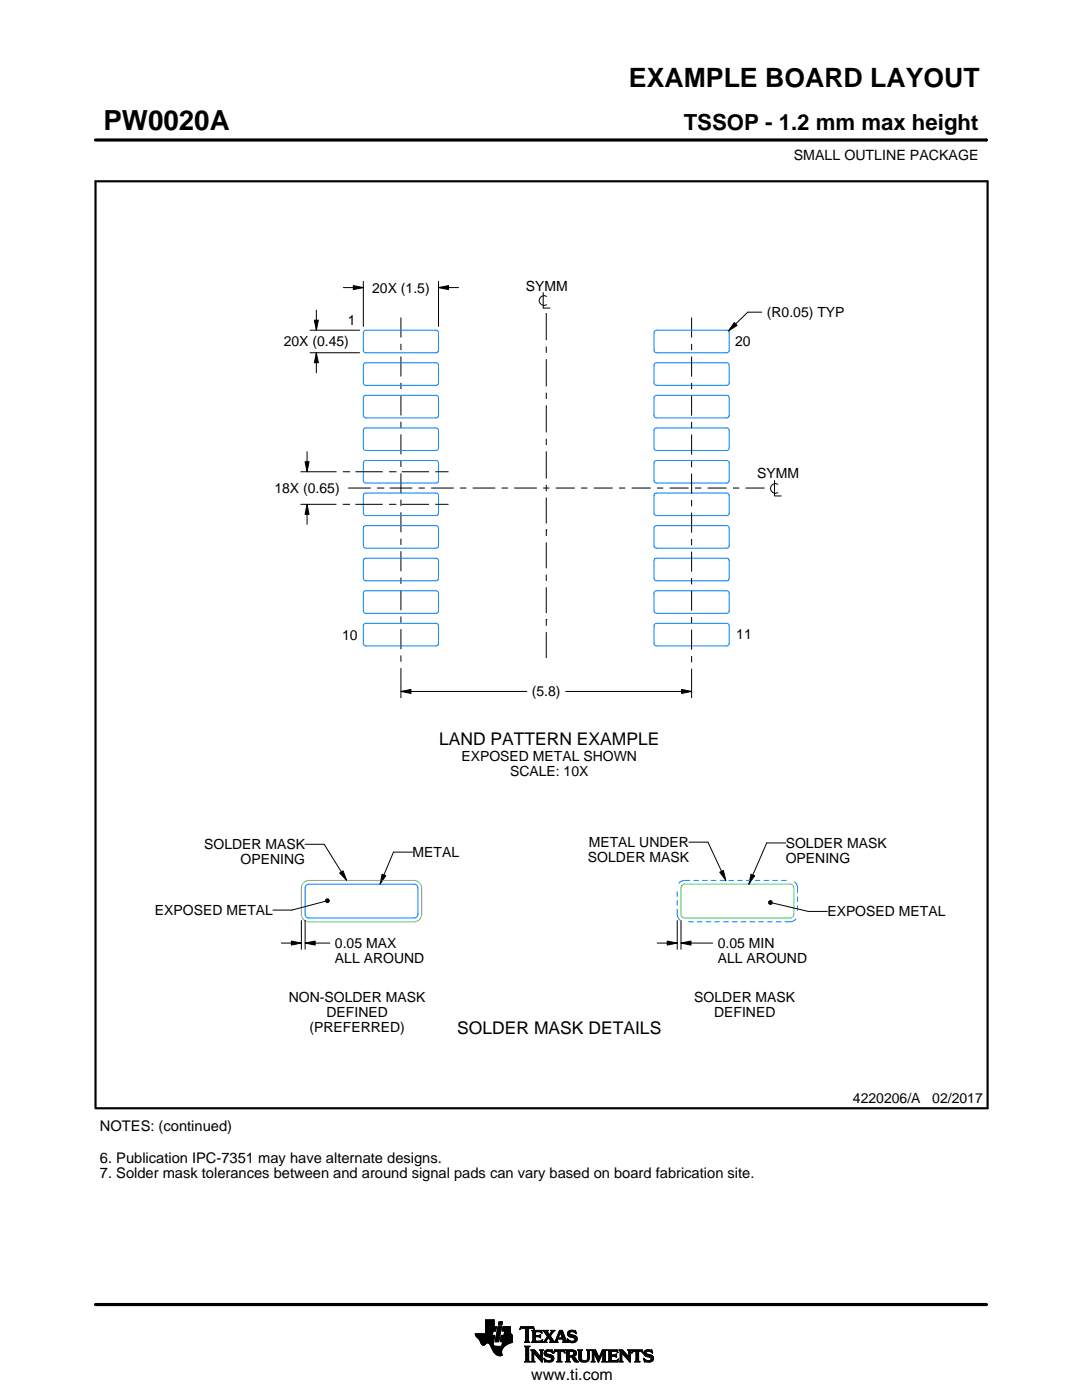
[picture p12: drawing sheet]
<svg xmlns="http://www.w3.org/2000/svg" width="216mm" height="279mm" viewBox="0 0 216 279" stroke-linecap="round" stroke-linejoin="round" font-family="sans-serif">
<g fill="none" stroke="#000" stroke-width=".2">
<path d="M19.1 27.9h177.7M196.8 27.7v.5M68.5 57.4h4M70.5 57l2 .4-2 .4zM72.5 56.1v9.1M87.5 57.4l2-.4v.8zM87.5 56.1v9.1M87.5 57.4h4M108.4 58.4v3.1h1.3M109.1 59.1a.98 .98 0 0 0-1.5 .9 .98 .98 0 0 0 1.5 .8M61.9 70.4h9.8M61.9 65.9h9.8"/>
<path d="M62.7 63.9h.8l-.4 2zM63.1 70.4l.4 2h-.8zM63.1 61.9v4M63.1 70.4v4M80 63.4v4M80 68.6v1.3M80 71.1v4M80 76.4v1.3M80 78.9v4M109 62.5v5.4M109 69.2v1.2M109 71.7v5.4"/>
<path d="M109 78.4v1.2M138 63.4v4M138 68.6v1.3M138 71.1v4.1M138 76.4v1.3M138 78.9v4M146.5 64.4l.6 .5-1.7 1.2zM152 62.3h-2.8l-3.8 3.8M60 94.2h7.2M60.9 92.2h.8l-.4 2zM61.3 90.1v4.1M68.4 94.2h1.3"/>
<path d="M69.5 97.4h4.5M69.7 94.2h.1M70.9 94.2h5.5M75.2 97.4h1.3M76.5 97.4h.1M77.6 94.2h1.3M77.7 97.4h4.6M78.9 94.2h.1M80 84.2v1.2M80 86.7v4M80 91.9v1.3M80 94.5v4"/>
<path d="M80 99.7v1.3M80.2 94.2h5.4M83.5 97.4h1.3M86 97.4h4.5M86.9 94.2h2.6M91.8 97.4h1.3M94.3 97.4h4.5M100.1 97.4h1.2M102.6 97.4h4.5M108.4 97.4h1.2M109 80.9v5.4M109 87.6v1.2"/>
<path d="M109 90.1v5.4M109 96.8v1.2M109 99.3v5.2M110.9 97.4h3.8M115.9 97.4h1.3M118.5 97.4h3.8M123.5 97.4h1.3M126 97.4h3.8M131.1 97.4h1.3M133.6 97.4h3.8M138 84.2v1.3M138 86.7v4"/>
<path d="M138 92v1.3M138 94.5v4M138 99.8v1.2M138.7 97.4h1.2M141.2 97.4h3.8M146.2 97.4h1.3M148.8 97.4h3.8M154.5 95.9v3.1h1.4M155.2 96.6a.98 .98 0 0 0-1.5 .9 .98 .98 0 0 0 1.5 .8M60 100.7h7.1M61.3 100.7l.4 1.9h-.8zM61.3 100.7v4"/>
<path d="M68.4 100.7h1.2M69.6 100.7h.1M70.9 100.7h5.5M77.6 100.7h1.3M78.9 100.7h.1M80 102.2v4M80 107.5v1.2M80 110v4M80 115.3v1.2M80 117.8v4M80.1 100.7h5.5M86.9 100.7h2.6"/>
<path d="M109 105.7h.1M109 105.7v1.3M109 108.2v5.2M109 114.7v1.2M109 117.2v5.2M138 102.3v4M138 107.6v1.2M138 110.1v4M138 115.4v1.2M138 117.9v4M80 138l2-.4v.8zM80 123v1.3"/>
<path d="M80 125.6v4M80 130.8v1.3M80 133.3v6M80 138h25.1M109 123.6h.1M109 123.6v1.3M109 126.1v5.2M112.9 138h25.1M136 137.6l2 .4-2 .4zM138 123.1v1.3M138 125.7v4M138 130.9v1.3"/>
<path d="M138 133.4v5.8M60.9 168.5h3.8l4.5 7.2M64.9 179.9l-6.6 1.7h-3.8M65 179.6l.2-.2h.4l.1 .4-.1 .3h-.4l-.2-.2zM67.8 174.2l.7-.4 .7 1.9zM76.2 174.5l.8 .3-1.2 1.7zM82.3 170.1h-3.8l-2.7 6.4M137.5 168.1h3.8l3.5 7.6M143.6 174.1l.7-.4 .5 2zM149.9 174.5l.7 .3-1.2 1.7zM153.4 179.9l.2-.2 .4 .1 .1 .3-.1 .3-.4 .1-.2-.2zM156.8 168.2h-3.8l-3.6 8.3"/>
<path d="M56.1 188.2h4M58.1 187.8l2 .4-2 .4zM60.1 183.7v5.8M60.9 188.2l2-.4v.8zM60.9 183.7v5.8M60.9 188.2h4.9M131.1 188.2h4M133.1 187.8l2 .4-2 .4zM135.1 183.7v5.8M135.9 188.2l2-.4v.8zM135.9 188.2h6.3M135.9 183.7v5.8"/>
<path d="M154.1 180.2l7.2 1.7h3.8M94.8 266.2h3.5M94.8 266.3h3.5M94.9 266.4h3.3M94.9 266.5h3.8l-.2 1.2M94.9 266.5h3.8M95 266.6h3.7M95 266.7h3.7M95.1 266.8h3.6M95.2 266.9h3.4M95.3 267h3.3M95.4 267.1h3.2"/>
<path d="M95.5 267.2h3.1M95.6 267.3h3M95.7 267.4h2.8M95.7 267.5h2.8M95.8 267.6h2.7M95.8 267.7h2.7M95.9 267.8h2.6M95.9 267.9h2.5M95.9 268h2.5M96 268h1.1M96 268.1h1M96.1 268.2h.8"/>
<path d="M96.1 268.3h.7M96.2 268.4h.6M96.3 268.4h.4M96.9 266.1h1.4M96.9 266h1.4M96.9 265.9h1.4M96.9 265.8h1.5M96.9 265.7h1.5M96.9 264.7l2.2 .1-.2 .9h-.5l-.2 .8M96.9 265.6h2M96.9 265.5h2M96.9 265.4h2"/>
<path d="M96.9 265.3h2.1M96.9 265.2h2.1M96.9 265.1h2.1M96.9 265h2.1M96.9 264.9h2.1M96.9 264.8h2.2M96.9 264.6h1.7M96.9 264.5h1.7M96.9 264.4h1.7M96.9 264.3h1.7M96.9 264.2h1.7M96.9 264.1h1.7"/>
<path d="M96.9 264h1.7M96.9 263.9h1.7M96.9 263.8h1.7M96.9 263.7h1.7M96.9 263.6h1.7M96.9 263.5h1.7M96.9 263.4h1.7M97.5 268h.9M97.6 268.1h.8M97.7 268.2h.7M97.7 268.3h.7M97.8 268.4h.6"/>
<path d="M97.9 268.5h.6M97.9 268.6h.7M98 268.7h1.1M98 268.8h2.6M98 268.8h2.5M98.1 268.9h2.3M98.1 269h2.3M98.1 269.1h2.2M98.2 269.2h2.1M98.2 269.2h2M98.2 269.3h2M98.3 269.4h1.9"/>
<path d="M98.3 269.5h1.8M98.4 269.6h1.7M98.4 268v.4l.3 .2 2 .1M98.5 269.7h1.6M98.5 267.7l-.1 .3M98.5 269.8h1.6M98.6 269.9h1.5M98.6 264.8v-1.4h-1.7v2.8h-2.1l.1 .3 .7 .8 .7 1.1 .3 .1 .6-.5 .4 .1 1 1.8 .8 .6h.8l-.1-1 .8-1M98.6 270h1.5M98.7 270h1.4M98.8 270.1h1.3M98.8 267.7h.7"/>
<path d="M98.8 267.6h.7M98.8 267.5h.7M98.9 270.2h1.2M98.9 267.4h.7M98.9 267.3h.7M98.9 267.2h.7M98.9 267.1h.7M98.9 267h.7M98.9 270.3h1.3M99 266.9h.6M99 266.9h.7M99 266.8h.7"/>
<path d="M99 266.7h.7M99 266.6h.7M99 266.5h.7M99.1 270.4h1.1M99.1 266.4h.7M99.1 266.3h.7M99.1 266.2h.7M99.1 266.1h.7M99.1 266h.7M99.2 265.9h.7M99.2 265.8h.7M99.2 270.4h1"/>
<path d="M99.2 265.7h.7M99.2 265.6h.7M99.2 265.5h.7M99.3 265.4h.6M99.3 265.4h.7M99.3 265.3h.7M99.3 265.2h.7M99.3 265.1h.7M99.3 265h.7M99.4 270.5h.8M99.4 264.9h.7M99.4 264.8h.7"/>
<path d="M99.4 264.8h.7l-.6 3h-.7zM99.4 264.5l.2-.7h.7l-.2 .7h-.7M99.5 264.4h.6M99.5 264.3h.7M99.5 264.2h.7M99.5 264.1h.7M99.5 264h.7M99.5 263.9h.7M99.6 263.8h.7M99.8 270.6h.1M99.8 267.7h2.4M99.8 267.6h2.4"/>
<path d="M99.8 267.5h2.4M99.9 267.4h2.3M99.9 267.3h2.3M99.9 267.2h2.3M99.9 267.1h2.3M99.9 267h2.3M99.9 266.9h2.3M100 266.9h2.2M100 266.8h2.2M100 266.7h2.2M100 266.6h2.2M100 266.5h2.2"/>
<path d="M100.1 268.6h.7M100.2 268.5h.7M100.2 268.4h.8M100.2 268.4h.9M100.2 268.3h1M100.2 268.2h1.2M100.2 265.6h1.6M100.2 268.1h1.4M100.2 265.5h1.6M100.2 268h1.6M100.3 265.4h1.5M100.3 268h1.7"/>
<path d="M100.3 267.9h1.9M100.3 265.3h1.5M100.3 267.8h1.9M100.3 265.2h1.5M100.3 265.1h1.5M100.3 265h1.5M100.4 264.9h1.4M100.4 264.8h1.4M100.6 266.5l.1-.8h-.5l.2-.9h1.4l.1 1.1 .3 .6v1.4l-1.3 .6M100.6 266.4h1.5M100.6 266.3h1.4M100.6 266.2h1.4"/>
<path d="M100.6 266.1h1.3M100.7 266h1.2M100.7 265.9h1.2M100.7 265.8h1.1M100.7 265.7h1.1M102.2 266.5h-2.2l-.2 1.1 .5 .2-.2 .9M103.7 265.3h.1M103.8 265.2h.2M103.8 265h2.8M103.8 264.9h2.7M103.9 264.8h2.6M104.7 267.8h1"/>
<path d="M104.7 271.8h1.1M104.7 268.7h1M104.8 267.7h.7M104.8 271.7h.8M104.9 265.2h.6M104.9 268.9h.6M104.9 267.6h.6M104.9 267.5l-.2 .3M104.9 267.5h.6M104.9 267.4h.6M104.9 267.3h.6M104.9 267.2h.6"/>
<path d="M104.9 267.1h.6M104.9 267h.6M104.9 266.8h.6M104.9 266.7h.6M104.9 266.6h.6M104.9 266.5h.6M104.9 266.4h.6M104.9 266.3h.6M104.9 266.2h.6M104.9 266.1h.6M104.9 265.9h.6M104.9 265.8h.6"/>
<path d="M104.9 265.7h.6M104.9 265.6h.6M104.9 265.5h.6M104.9 265.4h.6M104.9 265.3h.6M104.9 271.5h.6M104.9 269h.6M104.9 271.4h.6M104.9 271.4v-2.4l-.2-.4h1.1l-.3 .4v2.4M104.9 271.4l-.2 .4h1.1l-.3-.4M104.9 271.3h.6M104.9 271.2h.6"/>
<path d="M104.9 271.1h.6M104.9 271h.6M104.9 270.9h.6M104.9 270.8h.6M104.9 270.6h.6M104.9 270.5h.6M104.9 270.4h.6M104.9 270.3h.6M104.9 270.2h.6M104.9 270.1h.6M104.9 270h.6M104.9 269.9h.6"/>
<path d="M104.9 269.8h.6M104.9 269.6h.6M104.9 269.5h.6M104.9 269.4h.6M104.9 269.3h.6M104.9 269.2h.6M104.9 269.1h.6M105.5 267.5l.2 .3M105.5 267.5v-2.3l.7-.1 .4 .3-.1-.6h-2.6l-.1 .6 .4-.3 .7 .1v2.3M105.7 267.8h-1M105.9 271.8h.8M105.9 269.4h.8"/>
<path d="M106.1 269.5h.7M106.1 267.8h2M106.1 271.7h.5M106.2 269.6h.7M106.2 271.5h.3M106.2 265.6h1.8M106.2 269.8h.8M106.2 271.4h.3M106.2 271.4l-.3 .4h.8l-.2-.4M106.2 271.3h.3M106.2 271.2h.3M106.2 271.1h.3"/>
<path d="M106.2 271h.3M106.2 270.9h.3M106.2 270.8h.3M106.2 270.6h.3M106.2 270.5h.3M106.2 270.4h.3M106.2 270.3h.3M106.2 270.2h.3M106.2 270.1h.3M106.2 270h1M106.2 269.9h.9M106.2 269.8v1.6"/>
<path d="M106.2 269.8l-.3-.4h.8l1.2 1.4M106.3 267.7h1.8M106.3 265.7h1.8M106.3 267.6h.6M106.3 265.8h.6M106.3 267.5l-.2 .3M106.3 267.5h.5M106.3 267.4h.5M106.3 267.3h.5M106.3 267.2h.5M106.3 267.1h.5M106.3 267h.5"/>
<path d="M106.3 266.8h.5M106.3 266.7h1.6M106.3 266.6h1.6M106.3 266.5h.5M106.3 266.4h.5M106.3 266.3h.5M106.3 266.2h.5M106.3 266.1h.5M106.3 265.9h.5M106.4 265.2h.2M106.5 270h.1M106.5 270v1.4"/>
<path d="M106.5 265.3h.1M106.6 270.1h.7M106.7 270.2h.7M106.8 270.3h.7M106.8 265.9l.2-.1h.6l.6 .2-.2-.5h-1.9l.2 .3v1.7M106.8 265.9v.6h.8l.3-.2v.7M106.9 270.4h.7M107 270.5h.7M107.1 270.6h.7M107.2 270.8h1M107.3 270.9h.9M107.4 271h.8"/>
<path d="M107.5 271.1h.7M107.6 271.2h.6M107.6 266.5h.3M107.7 271.3h.5M107.7 269.4h.7M107.7 266.8h.2M107.7 267.6h.5M107.8 266.4h.1M107.8 271.4h.4M107.8 267h.1M107.8 265.8h.3M107.8 269.5h.5"/>
<path d="M107.9 271.5h.3M107.9 269.6h.3M107.9 267l-.3-.2h-.8l.1 .8h.9l.5-.2M107.9 269.8h.3M107.9 270.6h.3M107.9 270.5h.3M107.9 270.4h.3M107.9 270.3h.3M107.9 270.2h.3M107.9 270.1h.3M107.9 270h.3M107.9 269.9h.3"/>
<path d="M107.9 269.8v1M107.9 269.8l-.2-.4h.7l-.2 .4M108 271.7h.2M108 265.9h.1M108 267.5h.2M108.1 271.8h.1M108.1 266.1h.1M108.2 267.4h.1M108.2 269.8v2.1l-1.7-1.9M108.2 267.8h.9M108.3 267.4l-.2 .5-2-.1M108.3 265.6h1"/>
<path d="M108.5 267.7h.5M108.5 271.1l.8 .4h.5l.2-.1-.1-.4-1-.4-.3-.3 .1-.7 .7-.2 .6 .1 .2-.1 .1 .6-.9-.3-.3 .1-.1 .3 1.3 .4 .2 .6M108.5 271.1h.1M108.5 265.7h.7M108.5 271.2h.2M108.6 271.3h.2M108.6 270.1h.4M108.6 270h.4M108.6 270.2h.6M108.6 267.6h.4M108.6 271.4h.4M108.6 269.9h.4"/>
<path d="M108.6 270.3h1M108.6 265.8h.7M108.6 271.5h.8M108.6 269.8h.5M108.7 271.7h1.5M108.7 270.4h1.3M108.7 267.5h.3M108.7 271.8h.1M108.7 265.9h.6M108.7 269.6h1.5M108.8 267.4h.3M108.8 270.5h1.5"/>
<path d="M108.8 266.1h.6M108.8 269.5h1.4M108.8 267.3h.4M108.9 266.2h.6M108.9 267.2h.4M108.9 266.3h.6M108.9 270.6h1.5M109 267.1h.3M109 266.4h1M109.1 271.8h.9M109.1 269.4h.7M109.1 267h.9"/>
<path d="M109.1 266.5h.8M109.1 267.8h-.9M109.2 266.8h.8M109.2 266.6h.6M109.2 266.7h.7M109.2 266.7l-.6 .9-.4 .2M109.3 270.8h1.1M109.5 267.1h.6M109.6 267.2h.6M109.7 271.5h.7M109.7 267.3h.6M109.7 267.8l.2-.2-.5-.7-.4 .8 .1 .1"/>
<path d="M109.7 267.8h1.6M109.7 266.3h.4M109.7 267.4h.6M109.8 270.9h.7M109.8 266.2h.3M109.8 266.6l.9 1.2 1-2.3h.5l.8 2.1 .3 .2M109.8 267.5h.6M109.9 266.1h.3M109.9 269.8h.4M109.9 267.6h.6M109.9 267.7h.7M109.9 271.4h.5"/>
<path d="M109.9 265.9h.4M110 271h.5M110 265.6h.7M110 265.9l-.4 .5-.4-.6 .2-.3h-1.1l.9 1.2M110 265.9l.1-.2-.2-.2h.8l-.9 1.1M110 271.3h.5M110 265.8h.4M110 271.1h.5M110 271.2h.5M110.1 269.4h.1M110.1 265.7h.4M110.1 269.9h.2"/>
<path d="M110.2 270h.1M110.5 270h.1M110.5 269.9h.2M110.5 271.1l-.2 .5-.8 .3-.6-.2-.2 .1-.2-.7M110.5 269.8h.3M110.6 269.6h2.1M110.6 269.5h2M110.6 269.4h2M110.7 267.7h.5M110.8 267.6h.4M110.9 267.5h.3M110.9 267.4h.3"/>
<path d="M111 267.3h.3M111 267.2h1.8M111 267.1h1.8M111.1 267h.3M111.1 271.8h1M111.1 266.8h.4M111.2 266.7h.3M111.2 267.5l.1-.2h1l.1 .2M111.2 267.5v.3h.1M111.2 266.6h.3M111.3 266.5h.3M111.3 271.7h.6"/>
<path d="M111.3 266.4h.3M111.3 271.5h.6M111.3 267.8h-1.6M111.3 269.8h.6M111.4 266.3h.3M111.4 271.4h.5M111.4 271.4l-.1-1.7h-.4l-.4 .4 .2-.7h1.9l.1 .7-.3-.4h-.5v1.7M111.4 270.5h.5M111.4 270.4h.5M111.4 270.3h.5M111.4 270.2h.5M111.4 270.1h.5"/>
<path d="M111.4 270h.5M111.4 269.9h.5M111.4 271.4l-.3 .4h1l-.2-.4M111.4 271.3h.5M111.4 271.2h.5M111.4 271.1h.5M111.4 271h.5M111.4 270.9h.5M111.4 270.8h.5M111.4 270.6h.5M111.4 266.2h.3M111.4 266.1h.4"/>
<path d="M111.5 265.9h.9M111.5 265.8h.8M111.6 265.7h.7M111.6 265.6h.6M111.8 265.9l.4 1.1h-.8zM111.9 266.1h.5M111.9 266.2h.5M111.9 266.3h.6M112 266.4h.5M112 266.5h.6M112.1 266.6h.5M112.1 266.7h.6"/>
<path d="M112.1 266.8h.6M112.2 267h.5M112.2 267.8h1.1M112.3 267.3h.6M112.3 267.4h.6M112.4 267.5h.6M112.4 267.5v.3h-.2M112.4 269.8h.3M112.4 267.6h.6M112.4 267.7h.7M112.6 269.9h.1M112.6 270h.2"/>
<path d="M112.8 271.8h1M112.8 269.4h1.6M113 269.5h1.7M113 271.7h.7M113 269.6h1.9M113 271.5h.6M113 269.8h.6M113 271.4h.6M113 271.4l-.2 .4h1l-.2-.4M113 271.3h.6M113 271.2h.6M113 271.1h.6"/>
<path d="M113 271h.6M113 270.9h.6M113 270.8h1.5M113 270.6h1.6M113 270.5h1.8M113 270.4h.6M113 270.3h.6M113 270.2h.6M113 270.1h.6M113 270h.6M113 269.9h.6M113 269.8v1.6"/>
<path d="M113 269.8l-.2-.4h1.4l.6 .2 .2 .3v.4l-.2 .3-.4 .1M113.2 267.3h.2M113.2 267.4h.3M113.2 266.2h.5M113.2 266.3h.6M113.2 266.1h.5M113.3 267.5h.3M113.3 267.8h-1.1M113.3 266.4h.9M113.3 265.9h.4M113.3 267.6h.6M113.3 266.5h1.3"/>
<path d="M113.3 267.7h1.6M113.3 265.8h.5M113.3 267.8h.2M113.4 266.6h1.5M113.4 265.7h1.5M113.4 265.7l.5-.2 .7 .1 .2-.1 .1 .7-.7-.4h-.4l-.1 .3 .1 .2 .9 .2 .4 .3 .1 .5-.3 .5-.6 .2-.7-.2-.2 .1-.2-.7 .9 .5 .5-.1 .1-.3-.2-.3-1.1-.4-.2-.4zM113.5 266.7h1.5M113.5 265.6h1.4M113.6 271.4v-.6h.4l.7 1h.8M113.6 269.9l.1-.2 .7 .2v.4l-.4 .2M113.6 269.9v.6M113.7 267.8h1.1"/>
<path d="M113.8 266.8h1.3M113.8 265.5h.6M114 268h.4M114.1 270.9h.6M114.2 271h.6M114.2 271.1h.7M114.3 271.2h.6M114.3 267h.8M114.3 269.8h.7M114.3 270.4h.6M114.4 271.3h.6M114.4 270.7l1.1 1.1"/>
<path d="M114.4 270.7h.1M114.4 271.4h.7M114.4 269.9h.6M114.4 270.3h.6M114.5 267.6h.5M114.5 270.2h.5M114.5 270h.5M114.5 265.8h.4M114.5 270.1h.5M114.5 271.5h.7M114.6 271.7h.7M114.6 267.1h.6"/>
<path d="M114.6 267.5h.5M114.7 267.2h.5M114.7 267.4h.5M114.7 265.9h.3M114.7 267.3h.5M114.7 271.8h.8M114.8 266.1h.2M114.9 266.2h.1M115.3 269.4h.9M115.4 269.5h.7M115.5 269.6h.5M115.5 269.8h.5"/>
<path d="M115.5 269.8v1.4l.4 .5 .6 .2 .7-.1 .3-.3 .1-.5M115.5 271h.5M115.5 270.9h.5M115.5 270.8h.5M115.5 270.6h.5M115.5 270.5h.5M115.5 270.4h.5M115.5 270.3h.5M115.5 270.2h.5M115.5 270.1h.5M115.5 270h.5M115.5 269.9h.5"/>
<path d="M115.5 269.8l-.2-.4h.9l-.2 .4M115.5 271.1h.5M115.5 271.2h.5M115.5 271.3h.6M115.6 271.4h.6M115.7 271.5h.8M115.8 271.7h1.5M116 271l.2 .4 .5 .2 .4-.2 .2-.4M116 269.8v1.2M116 271.8h1.1M116.8 271.5h.6M117 269.4h.8"/>
<path d="M117.1 271.4h.4M117.2 269.5h.5M117.2 271.3h.4M117.2 269.6h.4M117.2 271.2h.4M117.2 271.1h.4M117.3 269.8h.3M117.3 271h.3M117.3 270.9h.3M117.3 270.8h.3M117.3 270.6h.3M117.3 270.5h.3"/>
<path d="M117.3 270.4h.3M117.3 270.3h.3M117.3 270.2h.3M117.3 270.1h.3M117.3 270h.3M117.3 269.9h.3M117.6 269.8l.2-.4h-.8l.2 .3 .1 1.3M117.6 269.8v1.2M118 271.8h.7M118 269.4h.8M118.1 269.5h.8M118.1 271.7h.5"/>
<path d="M118.2 269.6h.7M118.2 271.5h.3M118.2 269.8h.8M118.2 271.4h.3M118.2 269.8l-.2-.4h.8l.7 1.6 .7-1.6h.9l-.3 .4M118.2 271.4l-.2 .4h.7l-.2-.4M118.2 271.3h.3M118.2 271.2h.3M118.2 271.1h.3M118.2 271h.3M118.2 270.9h.3M118.2 270.8h.3"/>
<path d="M118.2 270.6h.3M118.2 270.5h.3M118.2 270.4h.3M118.2 270.3h.3M118.2 270.2h.3M118.2 270.1h.3M118.2 270h.9M118.2 269.9h.8M118.2 269.8v1.6M118.6 270.1h.5M118.6 270.2h.6M118.7 270.3h.5"/>
<path d="M118.7 270.4h.6M118.8 270.5h.5M118.8 270.6h.6M118.9 270.8h.5M118.9 270.9h.6M119 271h.8M119 271.1h.8M119.1 271.2h.6M119.1 271.3h.6M119.2 271.4h.4M119.2 271.5h.4M119.3 271.7h.2"/>
<path d="M119.3 271.8h.2M119.6 270.9h.3M119.6 270.8h.3M119.7 270.6h.3M119.7 270.5h.3M119.8 270.4h.3M119.8 270.3h.3M119.9 270.2h.3M119.9 270.1h.3M120 270h.8M120 269.9h.8M120 269.8h.8"/>
<path d="M120.1 271.8h1M120.1 269.6h.7M120.1 269.5h.8M120.2 269.4h.9M120.2 271.7h.7M120.3 271.5h.5M120.3 271.4h.5M120.3 271.4l-.2 .4h1l-.3-.4M120.3 271.4v-1.5l-.9 2-.9-2v1.5M120.3 271.3h.5M120.3 271.2h.5M120.3 271.1h.5"/>
<path d="M120.3 271h.5M120.3 270.9h.5M120.3 270.8h.5M120.3 270.6h.5M120.3 270.5h.5M120.3 270.4h.5M120.3 270.3h.5M120.3 270.2h.5M120.3 270.1h.5M120.8 269.8v1.6M121.2 271.8h2M121.2 269.4h1.9"/>
<path d="M121.4 269.5h1.8M121.4 271.7h1.9M121.5 269.6h1.7M121.5 271.5h1.8M121.5 269.8h.5M121.5 271.4h.5M121.5 269.8l-.3-.4h1.9l.2 .6M121.5 269.9h.5M121.5 269.8v1.6M121.5 271.3h.5M121.5 271.2h.5M121.5 271.1h.5"/>
<path d="M121.5 271h.5M121.5 270.9h.5M121.5 270.8h.5M121.5 270.6h1.5M121.5 270.5h1.5M121.5 270.4h1.5M121.5 270.3h.5M121.5 270.2h.5M121.5 270.1h.5M121.5 270h.5M122.6 270.4l.4-.2v.7l-.2-.2h-.8v.7l.2 .1M122.9 270.8h.1"/>
<path d="M122.9 270.3h.1M123 269.8h.3M123.1 271.4h.3M123.2 269.9h.1M123.3 270h.1M123.3 270l-.4-.3h-.8l-.1 .7M123.3 271.3h.1M123.4 271.2h.1M123.4 271.2l-.2 .6h-2l.3-.4M123.4 271.2l-.3 .3h-.4M123.5 271.8h.8M123.5 269.4h.7"/>
<path d="M123.6 269.5h.7M123.7 271.7h.5M123.7 269.6h.7M123.7 271.5h.4M123.7 269.8h.8M123.7 271.4h.4M123.7 271.4l-.2 .4h.8l-.2-.4M123.7 271.3h.4M123.7 271.2h.4M123.7 271.1h.4M123.7 271h.4M123.7 270.9h.4"/>
<path d="M123.7 270.8h.4M123.7 270.6h.4M123.7 270.5h.4M123.7 270.4h.4M123.7 270.3h.4M123.7 270.2h.4M123.7 270.1h.4M123.7 270h1M123.7 269.9h.9M123.7 269.8v1.6M123.7 269.8l-.2-.4h.7l1.2 1.4 .1-1M124.1 270v1.4"/>
<path d="M124.1 270h.1M124.2 270.1h.6M124.2 270.2h.7M124.3 270.3h.7M124.4 270.4h.7M124.5 270.5h.7M124.6 270.6h.7M124.7 270.8h1.1M124.8 270.9h1M124.9 271h.9M125 271.1h.8M125.1 271.2h.7"/>
<path d="M125.2 271.3h.6M125.2 269.4h.8M125.3 271.4h.5M125.4 269.5h.5M125.4 271.5h.4M125.4 269.6h.4M125.5 269.8h.3M125.5 269.8l-.3-.4h.8l-.2 .4M125.5 270.4h.3M125.5 270.3h.3M125.5 270.2h.3M125.5 270.1h.3"/>
<path d="M125.5 270h.3M125.5 269.9h.3M125.5 270.6h.3M125.5 270.5h.3M125.5 271.7h.3M125.6 271.8h.2M125.8 269.8v2.1l-1.7-1.9M126 270h.1M126.1 269.9h.1M126.1 269.8h.3M126.1 269.6h2.1M126.2 269.5h2"/>
<path d="M126.2 269.4h2M126.6 271.8h1.1M126.9 271.7h.6M126.9 271.5h.5M126.9 269.8h.5M126.9 271.4h.5M126.9 271.4v-1.7h-.5l-.3 .4 .1-.7h1.9l.2 .7-.4-.4h-.5v1.7M126.9 270.5h.5M126.9 270.4h.5M126.9 270.3h.5M126.9 270.2h.5M126.9 270.1h.5"/>
<path d="M126.9 270h.5M126.9 269.9h.5M126.9 271.4l-.3 .4h1.1l-.3-.4M126.9 271.3h.5M126.9 271.2h.5M126.9 271.1h.5M126.9 271h.5M126.9 270.9h.5M126.9 270.8h.5M126.9 270.6h.5M128 269.8h.3M128.1 269.9h.2"/>
<path d="M128.2 270h.1M128.4 271.1h.1M128.4 271.2h.2M128.5 271.3h.2M128.5 270.1h.4M128.5 270h.4M128.5 270.2h.6M128.5 271.4h.4M128.5 269.9h.4M128.5 270.3h1M128.5 271.5h.8M128.5 269.8h.5"/>
<path d="M128.6 271.7h1.5M128.6 270.4h1.3M128.6 271.8h.1M128.6 269.6h1.5M128.7 270.5h1.5M128.7 269.5h1.4M128.8 270.6h1.5M128.9 271.8h1M129 269.4h.7M129.1 270.8l-.6-.4 .1-.7 .5-.3 .8 .1 .2-.1 .1 .7-.8-.4-.4 .1-.1 .2 1.3 .5 .2 .6M129.1 270.8l.7 .2v.4l-.6 .1-.8-.4M129.2 270.8h1.1"/>
<path d="M129.6 271.5h.7M129.6 270.9h.8M129.8 269.8h.4M129.8 271.4h.5M129.9 271h.5M129.9 271.3h.5M129.9 271.1h.5M129.9 271.2h.5M129.9 269.4h.2M130 269.9h.2M130.1 270h.1M130.4 271.1l-.3 .5-.7 .3-.6-.2-.2 .1-.2-.7"/>
</g>
<g fill="#000">
<path d="M70.5 57l2 .4-2 .4zM87.5 57.4l2-.4v.8zM62.7 63.9h.8l-.4 2zM63.1 70.4l.4 2h-.8zM146.5 64.4l.6 .5-1.7 1.2zM60.9 92.2h.8l-.4 2zM61.3 100.7l.4 1.9h-.8zM80 138l2-.4v.8zM136 137.6l2 .4-2 .4zM65 179.6l.2-.2h.4l.1 .4-.1 .3h-.4l-.2-.2zM67.8 174.2l.7-.4 .7 1.9zM76.2 174.5l.8 .3-1.2 1.7z"/>
<path d="M143.6 174.1l.7-.4 .5 2zM149.9 174.5l.7 .3-1.2 1.7zM58.1 187.8l2 .4-2 .4zM60.9 188.2l2-.4v.8zM133.1 187.8l2 .4-2 .4zM135.9 188.2l2-.4v.8zM153.4 179.9l.2-.2 .4 .1 .1 .3-.1 .3-.4 .1-.2-.2z"/>
</g>
<path d="M19.1 36.2h178v185h-178z" fill="none" stroke="#000" stroke-width=".43"/>
<path d="M19 27.9h177.8M19 260.3h177.8" fill="none" stroke="#000" stroke-width=".63"/>
<g fill="none" stroke="#0080ff" stroke-width=".2">
<path d="M72.7 66h14.6l.2 .4v3.7l-.5 .3-14.3-.1-.2-.4v-3.5zM72.7 72.5h14.6l.2 .4v3.7l-.5 .3-14.3-.1-.2-.4v-3.5zM72.7 79h14.6l.2 .4v3.7l-.5 .3-14.3-.1-.2-.4v-3.5zM130.7 79l14.5-.1 .3 .5v3.7l-.5 .3-14.3-.1-.2-.4v-3.5zM130.7 72.5l14.5-.1 .3 .5v3.7l-.5 .3-14.3-.1-.2-.4v-3.5zM130.7 66h14.6l.2 .4-.1 3.8-.4 .2-14.3-.1-.2-.4v-3.5zM72.6 98.5l.4-.1 14.3 .1 .2 .4v3.7l-.5 .3-14.3-.1-.2-.4v-3.5zM72.7 85.5h14.6l.2 .4-.1 3.8-.4 .2-14.3-.1-.2-.4v-3.5zM72.7 92h14.6l.2 .4v3.7l-.5 .3-14.3-.1-.2-.4v-3.5zM130.6 98.5l.4-.1h14l.4 .2 .1 .3v3.5l-.2 .4-.3 .1h-14l-.4-.2-.1-.3v-3.5zM130.7 92h14.6l.2 .4-.1 3.8-.4 .2-14.3-.1-.2-.4v-3.5zM130.7 85.5h14.6l.2 .4-.1 3.8-.4 .2-14.3-.1-.2-.4v-3.5z"/>
<path d="M72.6 111.5l.4-.1 14.3 .1 .2 .4v3.7l-.5 .3-14.3-.1-.2-.4v-3.5zM72.6 105l.4-.1 14.3 .1 .2 .4v3.7l-.5 .3-14.3-.1-.2-.4v-3.5zM72.7 118h14.6l.2 .4v3.7l-.5 .3-14.3-.1-.2-.4v-3.5zM130.6 111.5l.4-.1h14.2l.3 .5v3.7l-.5 .3-14.3-.1-.2-.4v-3.5zM130.6 105l.4-.1h14.2l.3 .5v3.7l-.5 .3-14.3-.1-.2-.4v-3.5zM130.7 118h14.6l.2 .4-.1 3.8-.4 .2h-14.2l-.3-.5v-3.5zM72.7 124.5h14.6l.2 .4v3.7l-.5 .3-14.3-.1-.2-.4v-3.5zM130.7 124.5h14.6l.2 .4-.1 3.8-.4 .2-14.3-.1-.2-.4v-3.5zM61.1 176.7l.5-.2h21a.75 .75 0 0 1 .8 .7v5.3a.75 .75 0 0 1-.8 .7h-21a.75 .75 0 0 1-.7-.7v-5.3zM135.1 177.9v1.1M135.1 179.7v1M137.7 175.7l-1.5 .1-.8 .5"/>
<path d="M138.4 175.7h1M140.1 175.7h1.1M141.9 175.7h1M143.6 175.7h1.1M145.4 175.7h1M147.1 175.7h1.1M148.9 175.7h1M150.6 175.7h1.1M152.4 175.7h1M154.1 175.7h1.1M155.9 175.7h1M158.5 176l.6 .8v1.5"/>
<path d="M159.1 179v1M135.1 181.4l.1 1.5 .5 .8M135.7 183.7h.1M137.3 184h1.1M139.1 184h1M140.8 184h1.1M142.6 184h1M144.3 184h1.1M146.1 184h1M147.8 184h1.1M149.6 184h1M151.3 184h1.1"/>
<path d="M153.1 184h1M154.8 184h1.1M158.8 183.3l-.8 .6-1.4 .1M159.1 180.7v1.1"/>
</g>
<path d="M60.7 176l.9-.3h21a1.5 1.5 0 0 1 1.5 1.5v5.3a1.5 1.5 0 0 1-1.5 1.5h-21a1.5 1.5 0 0 1-1.5-1.5v-5.3l.1-.5zM136.1 176.7l.5-.2h21a.75 .75 0 0 1 .8 .7v5.3a.75 .75 0 0 1-.8 .7h-21.2l-.4-.4-.1-.3v-5.3z" fill="none" stroke="#6ef200" stroke-width=".2"/>
<text font-size="5.5" x="20.6" y="26">PW0020A</text>
<text font-size="5.3" x="125.5" y="17.4">EXAMPLE BOARD LAYOUT</text>
<text font-size="4.4" x="136.4" y="26">TSSOP - 1.2 mm max height</text>
<g font-size="3.5">
<text x="87.6" y="148.8">LAND PATTERN EXAMPLE</text>
<text x="91.3" y="206.4">SOLDER MASK DETAILS</text>
</g>
<text font-size="3.2" x="106" y="275.3">www.ti.com</text>
<g font-size="2.9">
<text x="19.9" y="225.7">NOTES: (continued)</text>
<text x="19.9" y="232">6. Publication IPC-7351 may have alternate designs.</text>
<text x="19.9" y="235.2">7. Solder mask tolerances between and around signal pads can vary based on board fabrication site.</text>
</g>
<g font-size="2.8">
<text x="158.4" y="32">SMALL OUTLINE PACKAGE</text>
<text x="74.3" y="58.4">20X (1.5)</text>
<text x="105" y="58">SYMM</text>
<text x="69.4" y="64.9">1</text>
<text x="153" y="63.3">(R0.05) TYP</text>
<text x="56.6" y="69.2">20X (0.45)</text>
<text x="146.7" y="69">20</text>
<text x="151.1" y="95.5">SYMM</text>
<text x="54.8" y="98.4">18X (0.65)</text>
<text x="68.3" y="127.6">10</text>
<text x="146.9" y="127.5">11</text>
<text x="106.1" y="139">(5.8)</text>
<text x="92.1" y="151.9">EXPOSED METAL SHOWN</text>
<text x="101.8" y="154.9">SCALE: 10X</text>
<text x="40.7" y="169.5">SOLDER MASK</text>
<text x="48" y="172.5">OPENING</text>
<text x="82.3" y="171.1">METAL</text>
<text x="117.3" y="172.1">SOLDER MASK</text>
<text x="117.5" y="169.1">METAL UNDER</text>
<text x="156.8" y="169.2">SOLDER MASK</text>
<text x="156.8" y="172.2">OPENING</text>
<text x="30.9" y="182.6">EXPOSED METAL</text>
<text x="165.1" y="182.9">EXPOSED METAL</text>
<text x="66.8" y="189.2">0.05 MAX</text>
<text x="143.2" y="189.2">0.05 MIN</text>
<text x="66.8" y="192.2">ALL AROUND</text>
<text x="143.2" y="192.2">ALL AROUND</text>
<text x="57.6" y="199.9">NON-SOLDER MASK</text>
<text x="65.2" y="202.9">DEFINED</text>
<text x="138.5" y="200">SOLDER MASK</text>
<text x="142.5" y="203">DEFINED</text>
<text x="61.7" y="205.9">(PREFERRED)</text>
<text x="170.2" y="220.2">4220206/A</text>
<text x="186" y="220.2">02/2017</text>
</g>
</svg>
